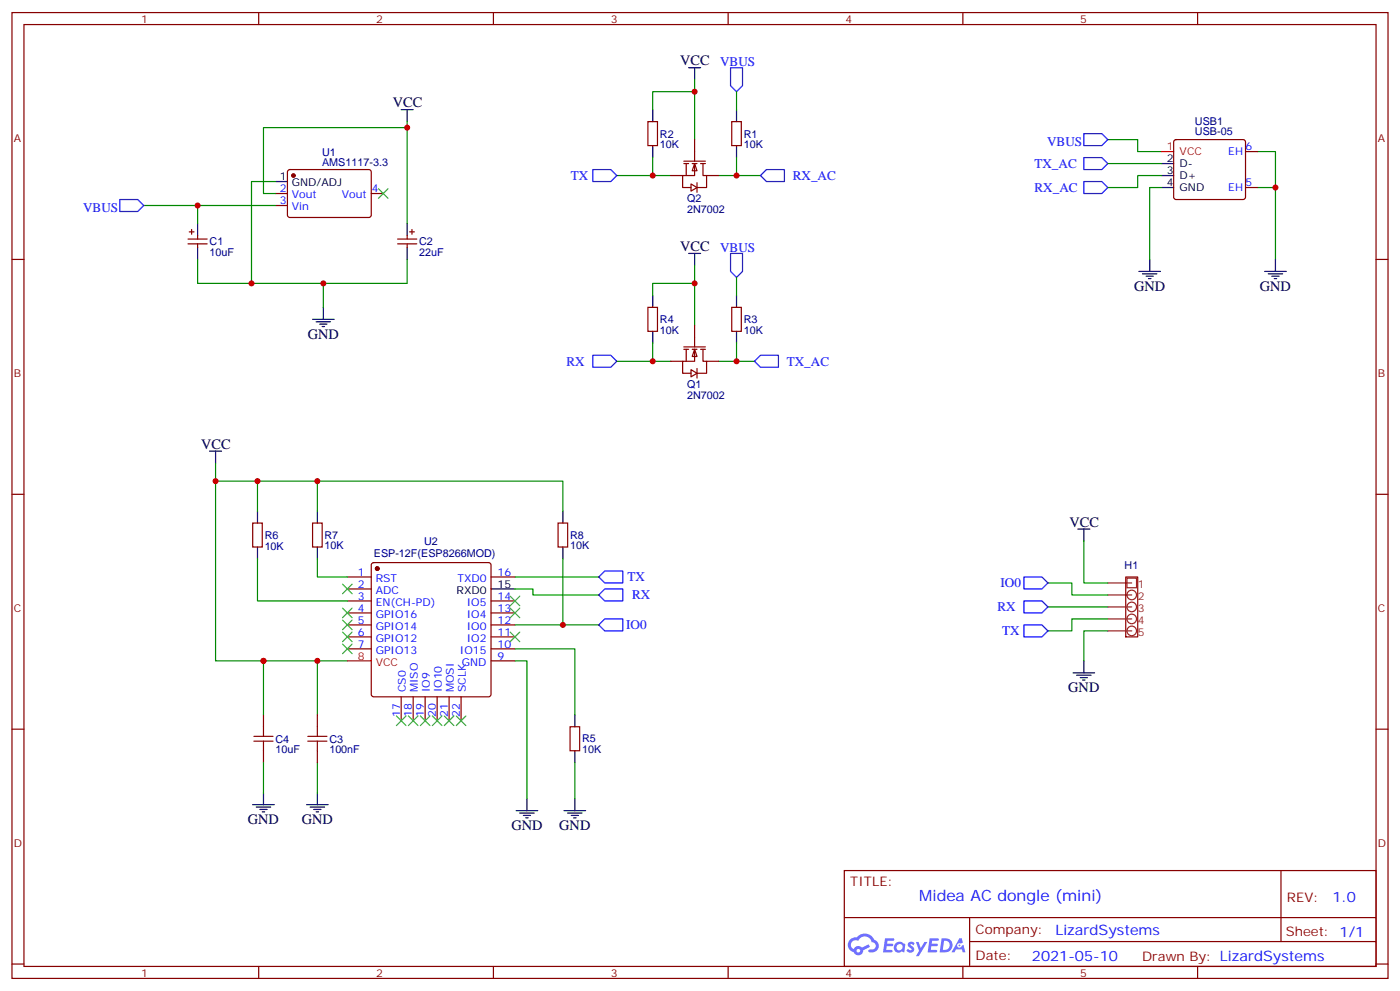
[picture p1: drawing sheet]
<svg xmlns="http://www.w3.org/2000/svg" width="412mm" height="292mm" viewBox="0 0 412 292" stroke-linecap="round" stroke-linejoin="round" font-family="sans-serif">
<g fill="none" stroke="#870000" stroke-width=".35">
<path d="M3.5 3.7h405.4v284.3h-405.4zM7.1 7.2h398.2v277.3h-398.2zM76.2 3.7v3.5M145.3 3.7v3.5M214.5 3.7v3.5M283.6 3.7v3.5M352.8 3.7v3.5M3.5 76.4h3.6M405.3 76.4h3.6M3.5 145.5h3.6M405.3 145.5h3.6M3.5 214.7h3.6"/>
<path d="M405.3 214.7h3.6M248.7 256.3h156.6v28.2h-156.6zM377.3 256.3v20.9M248.7 270.1h156.5M285.6 277.2h119.6M285.6 270.1v14.2M3.5 283.8h3.6M76.2 284.5v3.5M145.3 284.5v3.5M214.5 284.5v3.5M283.6 284.5v3.5M352.8 284.5v3.5"/>
<path d="M405.3 283.8h3.6"/>
</g>
<g fill="#5487ff">
<path d="M267.7 277.5a1.22 1.22 0 0 1 1.7 .2l-.4 .6a.47 .47 0 0 0-.3-.4 .47 .47 0 0 0-.5 .2l.1 .2a1.14 1.14 0 0 1 .8 1.8 1.14 1.14 0 0 1-1.9 0l-.2-.2 .5-.6 .7 .5a.29 .29 0 0 0 .3-.3 .29 .29 0 0 0-.2-.3 1.04 1.04 0 0 1-.6-1.7z"/>
<path d="M260.7 276.2h2.4l.3 .2-.2 .5-1.8 .1-.1 .8h1.5l.3 .4-.3 .4h-1.6l-.2 1.1h1.7l.2 .3-.2 .3-2.6 .1z"/>
<path d="M273.8 276.2h2.4l.3 .2-.1 .5-1.8 .1-.2 .8h1.6l.3 .4-.4 .4-1.6-.1-.1 1.1 1.7 .1 .2 .3-.2 .3-2.6 .1z"/>
<path d="M282.6 276.2h.7l.3 1.3-.6 .3a.69 .69 0 0 0-1 .3 .69 .69 0 0 0 .4 .9 .69 .69 0 0 0 .9-.6l.5-.2 .6 2.2h-.8l-.2-.9h-1.8l-.5 .9h-.8z"/>
<path d="M269.8 277.3h.8l.6 1.8 1.1-1.8h.9l-2.6 4.2h-.8l.9-1.5z"/>
<path d="M277.4 276.2l-.6 4.2h1.3a2.11 2.11 0 0 0 2.5-2.1 2.11 2.11 0 0 0-2.5-2.1zM278.1 277a1.39 1.39 0 0 1 1.7 1.4 1.39 1.39 0 0 1-1.8 1.2h-.3z"/>
<path d="M263.7 277.8a1.54 1.54 0 0 0-.1 2.2 1.54 1.54 0 0 0 2.2 .1l.6 .3 .3-2.3-.2-.3h-.4a1.49 1.49 0 0 0-2.4 0zM264 278.8a.94 .94 0 0 1 1.8 0 .94 .94 0 0 1-1.8 0z"/>
<path d="M250.4 276.6a2.18 2.18 0 0 0 1.1 3.7 1.44 1.44 0 0 0 1.6 .9 1.44 1.44 0 0 0 1.2-1.4l2-1.1-.5-.7-1.9 1a1.47 1.47 0 0 0-2.4 .4 1.39 1.39 0 0 1-.7-1.9 1.39 1.39 0 0 1 2-.5 2.12 2.12 0 0 1 2.2-1.3 2.12 2.12 0 0 1 1.9 1.7 1.14 1.14 0 0 1 1.1 1.4 1.14 1.14 0 0 1-1.7 .7 .43 .43 0 0 0-.5 .4 .43 .43 0 0 0 .4 .5 1.98 1.98 0 0 0 2.5-1.2 1.98 1.98 0 0 0-1.2-2.6 3.1 3.1 0 0 0-5.3-.6l-.9 .1zM252.3 279.9a.55 .55 0 0 1 1.1 0 .55 .55 0 0 1-1.1 0z"/>
<circle cx="282.6" cy="278.3" r=".26"/>
</g>
<g fill="none" stroke="#870000" stroke-width=".35">
<path d="M190.9 35.8h2.8v7.1h-2.8zM215.5 35.8h2.9v7.1h-2.9zM81.1 57h3.6M84.9 50.1l.5-.2 23.5 .1 .5 .6-.1 13-.6 .4h-23.6l-.4-.7v-12.7zM109.4 57h3.5M346 41.3l.4-.2h19.8l.5 .2 .2 .5v16.2l-.2 .5-.5 .2h-19.8l-.5-.2-.2-.5v-16.2zM366.9 55.2h3.5M366.9 44.6h3.5M55.4 70.4h5.6M55.4 71.8h5.6M55.7 68.3h1.4M56.4 67.6v1.4"/>
<path d="M58.2 69.3v1.1M58.2 71.8v1M81.1 60.5h3.6M117.1 70.4h5.7M117.1 71.8h5.7M119.9 69.3v1.1M119.9 71.8v1M120.6 68.3h1.5M121.4 67.6v1.4M190.9 90.5h2.8v7h-2.8zM215.5 90.5h2.9v7h-2.9zM74.4 154h2.9v7h-2.9z"/>
<path d="M92.1 154h2.8v7h-2.8zM164.4 154h2.8v7h-2.8zM102.3 169.9h7.1M102.3 173.4h7.1M102.3 176.9h7.1M109.6 165.8l.5-.2h33.8l.5 .2 .2 .5v38.1l-.2 .5-.5 .2h-33.8l-.5-.2-.2-.5v-38.1zM144.6 169.9h7.1M144.6 176.9h7.1M102.3 180.4h7.1M102.3 184h7.1M102.3 187.5h7.1M102.3 191h7.1"/>
<path d="M144.6 180.4h7.1M144.6 184h7.1M144.6 187.5h7.1M144.6 191h7.1M144.6 194.6h7.1M77.6 210.4v3.6M93.5 210.4v3.6M118.2 205.1v7.1M121.7 205.1v7.1M125.2 205.1v7.1M128.8 205.1v7.1M132.3 205.1v7.1"/>
<path d="M135.8 205.1v7.1M167.9 214h2.8v7h-2.8zM77.6 221v3.5M93.5 221v3.5"/>
</g>
<g fill="#870000" stroke="#870000" stroke-width=".35">
<circle cx="86.4" cy="51.7" r=".53"/>
<circle cx="111.1" cy="167.4" r=".53"/>
</g>
<g fill="none" stroke="#000" stroke-width=".35">
<path d="M202.8 19.9h3.6M204.6 19.9v3.6M118.2 32.3h3.5M119.9 32.3v3.5M192.3 32.3v3.5M217 32.3v3.5M81.1 53.4h3.6M192.3 42.9v3.5M217 42.9v3.5M342.2 55.2h3.5M342.2 51.7h3.5M342.2 48.2h3.5"/>
<path d="M58.2 65.8v3.5M58.2 72.8v3.6M119.9 65.8v3.5M119.9 72.8v3.6M202.8 74.6h3.6M204.6 74.6v3.5M335.5 79.9h6.3M338.7 76.4v3.5M372.5 79.9h6.4M375.7 76.4v3.5M92.1 94h6.3M93.1 94.7h4.3"/>
<path d="M94.2 95.4h2.1M94.9 96.1h.7M95.2 90.5v3.5M192.3 87v3.5M192.3 97.5v3.6M217 87v3.5M217 97.5v3.6M336.5 80.6h4.3M337.6 81.3h2.1M338.3 82h.7M373.6 80.6h4.2M374.6 81.3h2.2"/>
<path d="M375.4 82h.7M61.7 132.8h3.6M63.5 132.8v3.5M75.8 150.5v3.5M93.5 150.5v3.5M165.8 150.5v3.5M317.5 155.8h3.5M319.3 155.8v3.5M75.8 161v3.6M93.5 161v3.6M144.6 173.4h7.1M165.8 161v3.6"/>
<path d="M316.1 198.1h6.3M317.1 198.8h4.3M318.2 199.5h2.1M319.3 194.6v3.5M169.3 210.4v3.6M318.9 200.2h.7M74.4 236.9h6.4M75.5 237.6h4.2M76.6 238.3h2.1M77.3 239h.7M77.6 233.4v3.5M90.3 236.9h6.4"/>
<path d="M91.4 237.6h4.2M92.4 238.3h2.1M93.1 239h.7M93.5 233.4v3.5M152 238.7h6.4M153.1 239.4h4.2M155.2 235.1v3.6M166.2 238.7h6.3M167.2 239.4h4.2M169.3 221v3.5M169.3 235.1v3.6M154.2 240.1h2.1"/>
<path d="M154.9 240.8h.7M168.3 240.1h2.1M169 240.8h.7"/>
</g>
<g fill="none" stroke="#008700" stroke-width=".35">
<path d="M119.9 37.6h-42.3v19.4h3.5M119.9 35.8v30M204.6 27h-12.3v5.3M204.6 23.5v17.6M217 27v5.3M81.1 53.4h-7v30h-15.9v-7M181.7 51.7h15.9M192.3 46.4v5.3M211.7 51.7h12.3M217 46.4v5.3M326.3 41.1h8.8v3.5h7.1M326.3 48.2h15.9"/>
<path d="M342.2 51.7h-7.1v3.5h-8.8M342.2 55.2h-3.5v21.2M370.4 44.6h5.3v31.8M370.4 55.2h5.3M42.3 60.5h15.9v5.3M58.2 60.5h22.9M119.9 76.4v7h-45.8M204.6 78.1v17.7M95.2 83.4v7.1M204.6 83.4h-12.3v3.6M217 81.7v5.3M181.7 106.4h15.9"/>
<path d="M192.3 101.1v5.3M211.7 106.4h10.5M217 101.1v5.3M63.5 136.3v58.3h38.8M63.5 141.6h12.3v8.9M75.8 141.6h17.7v8.9M93.5 141.6h72.3v8.9M319.3 159.3v12.3h7M75.8 164.6v12.3h26.5M93.5 164.6v5.3h8.8M151.7 173.4h5.3v1.8h19.4M151.7 169.9h24.7"/>
<path d="M165.8 164.6v19.4M308.7 171.6h7v3.6h10.6M308.7 178.7h17.6M77.6 194.6v15.8M93.5 194.6v15.8M151.7 194.6h3.5v40.5M151.7 191h17.6v19.4M151.7 184h24.7M326.3 185.7h-7v8.9M326.3 182.2h-10.6v3.5h-7M77.6 224.5v8.9M93.5 224.5v8.9"/>
<path d="M169.3 224.5v10.6"/>
</g>
<path d="M342.2 44.6h3.5M102.3 194.6h7.1" fill="none" stroke="#f00" stroke-width=".35"/>
<g fill="none" stroke="#3c3" stroke-width=".35">
<path d="M111.5 55.6l2.8 2.8M114.3 55.6l-2.8 2.8M100.9 172l2.8 2.8M100.9 179l2.8 2.9M103.7 172l-2.8 2.8M103.7 179l-2.8 2.9M150.3 175.5l2.8 2.8M150.3 179l2.8 2.9M153.1 175.5l-2.8 2.8M153.1 179l-2.8 2.9M100.9 182.6l2.8 2.8M100.9 186.1l2.8 2.8"/>
<path d="M100.9 189.6l2.8 2.8M103.7 182.6l-2.8 2.8M103.7 186.1l-2.8 2.8M103.7 189.6l-2.8 2.8M150.3 186.1l2.8 2.8M153.1 186.1l-2.8 2.8M116.8 210.8l2.8 2.8M119.6 210.8l-2.8 2.8M120.3 210.8l2.8 2.8M123.1 210.8l-2.8 2.8M123.8 210.8l2.8 2.8M126.6 210.8l-2.8 2.8"/>
<path d="M127.4 210.8l2.8 2.8M130.2 210.8l-2.8 2.8M130.9 210.8l2.8 2.8M133.7 210.8l-2.8 2.8M134.4 210.8l2.8 2.8M137.2 210.8l-2.8 2.8"/>
</g>
<g fill="none" stroke="#00f" stroke-width=".35">
<path d="M215.2 19.9h3.5v5.3l-1.7 1.8-1.8-1.8zM319.3 39.3h5.3l1.7 1.8-1.7 1.8h-5.3zM35.3 58.7h5.3l1.7 1.8-1.7 1.8h-5.3zM174.6 49.9h5.3l1.8 1.8-1.8 1.7h-5.3zM224 51.7l1.8-1.8h5.3v3.5h-5.3zM319.3 53.4h5.3l1.7 1.8-1.7 1.8h-5.3zM319.3 46.4h5.3l1.7 1.8-1.7 1.7h-5.3zM215.2 74.6h3.5v5.3l-1.7 1.8-1.8-1.8zM174.6 104.6h5.3l1.8 1.8-1.8 1.7h-5.3zM222.2 106.4l1.8-1.8h5.3v3.5h-5.3zM176.4 169.9l1.8-1.8h5.2v3.5h-5.2zM176.4 175.2l1.8-1.8h5.2v3.5h-5.2z"/>
<path d="M176.4 184l1.8-1.8h5.2v3.5h-5.2z"/>
</g>
<path d="M74.8 218.2h5.6M74.8 216.8h5.6M77.6 214v2.8M77.6 218.2v2.8M90.7 218.2h5.6M90.7 216.8h5.6M93.5 214v2.8M93.5 218.2v2.8" fill="none" stroke="#a10000" stroke-width=".35"/>
<g fill="none" stroke="#8c2424" stroke-width=".35">
<path d="M326.3 171.6h7.1M326.3 175.2h7.1M326.3 178.7h7.1M332 170.2h2.8v2.8h-2.8zM326.3 182.2h7.1M326.3 185.7h7.1"/>
<circle cx="333.4" cy="175.2" r="1.41"/>
<circle cx="333.4" cy="178.7" r="1.41"/>
<circle cx="333.4" cy="182.2" r="1.41"/>
<circle cx="333.4" cy="185.7" r="1.41"/>
</g>
<path d="M331.6 169.9h3.5v17.6h-3.5z" fill="none" stroke="#900" stroke-width=".35"/>
<g fill="#fff" stroke="#870000" stroke-width=".35">
<path d="M204.6 102.8l.7 2.2h-1.4z"/>
<path d="M203.6 108.8l1.7 1.1-1.7 1z"/>
</g>
<path d="M204.6 95.8v6.3M197.6 106.4h3.5M201.4 102.1h6.4M201.4 102.8h1.4M202.1 102.8v3.6M203.9 102.8h1.4M204.6 102.8v3.6h-3.5v3.5h2.5M205.3 108.5v2.8M206.4 102.8h1.4M207.1 102.8v3.6h1v3.5h-2.8M208.1 106.4h3.6" fill="none" stroke="#870000" stroke-width=".35"/>
<g fill="#fff" stroke="#870000" stroke-width=".35">
<path d="M204.6 48.2l.7 2.1h-1.4z"/>
<path d="M203.6 54.2l1.7 1-1.7 1.1z"/>
</g>
<path d="M197.6 51.7h3.5M201.4 47.4h6.4M201.4 48.2h1.4M202.1 48.2v3.5M203.9 48.2h1.4M204.6 48.2v3.5h-3.5v3.5h2.5M204.6 41.1v6.3M205.3 53.8v2.8M206.4 48.2h1.4M207.1 48.2v3.5h1v3.5h-2.8M208.1 51.7h3.6" fill="none" stroke="#870000" stroke-width=".35"/>
<path d="M301.6 169.9h5.3l1.8 1.7-1.8 1.8h-5.3zM301.6 176.9h5.3l1.8 1.8-1.8 1.7h-5.3zM301.6 184h5.3l1.8 1.7-1.8 1.8h-5.3z" fill="none" stroke="#00f" stroke-width=".35"/>
<g fill="#c00">
<circle cx="93.5" cy="194.6" r=".88"/>
<circle cx="74.1" cy="83.4" r=".88"/>
<circle cx="95.3" cy="83.4" r=".88"/>
<circle cx="58.2" cy="60.5" r=".88"/>
<circle cx="375.7" cy="55.2" r=".88"/>
<circle cx="77.6" cy="194.6" r=".88"/>
<circle cx="119.9" cy="37.6" r=".88"/>
<circle cx="217" cy="51.7" r=".88"/>
<circle cx="192.3" cy="51.7" r=".88"/>
<circle cx="204.6" cy="27" r=".88"/>
<circle cx="217" cy="106.4" r=".88"/>
<circle cx="192.3" cy="106.4" r=".88"/>
<circle cx="204.6" cy="83.4" r=".88"/>
<circle cx="63.5" cy="141.6" r=".88"/>
<circle cx="75.8" cy="141.6" r=".88"/>
<circle cx="165.8" cy="184" r=".88"/>
<circle cx="93.5" cy="141.6" r=".88"/>
</g>
<text font-size="4.6" fill="#00f" x="270.8" y="265.3">Midea AC dongle (mini)</text>
<g font-size="4.2">
<text x="200.4" y="19.2">VCC</text>
<text x="115.7" y="31.6">VCC</text>
<text x="200.4" y="73.9">VCC</text>
<text x="334.1" y="85.5">GND</text>
<text x="371.1" y="85.5">GND</text>
<text x="90.7" y="99.7">GND</text>
<text x="59.3" y="132.1">VCC</text>
<text x="315" y="155">VCC</text>
<text x="314.7" y="203.7">GND</text>
<text x="73" y="242.5">GND</text>
<text x="88.9" y="242.5">GND</text>
<text x="150.6" y="244.3">GND</text>
<text x="164.7" y="244.3">GND</text>
</g>
<g font-size="4.2" fill="#00f">
<text x="392.5" y="265.6">1.0</text>
<text x="310.9" y="275.1">LizardSystems</text>
<text x="304" y="282.9">2021-05-10</text>
</g>
<g font-size="3.9" fill="#00f">
<text x="212.1" y="19.4">VBUS</text>
<text x="308.5" y="42.9">VBUS</text>
<text x="168.2" y="52.9">TX</text>
<text x="233.5" y="52.9">RX_AC</text>
<text x="304.7" y="49.4">TX_AC</text>
<text x="304.7" y="56.5">RX_AC</text>
<text x="24.5" y="62.3">VBUS</text>
<text x="212.1" y="74.1">VBUS</text>
<text x="166.8" y="107.6">RX</text>
<text x="231.8" y="107.6">TX_AC</text>
<text x="184.8" y="171.1">TX</text>
<text x="294.7" y="172.8">IO0</text>
<text x="186.2" y="176.4">RX</text>
<text x="293.8" y="179.9">RX</text>
<text x="184.5" y="185.3">IO0</text>
<text x="295.2" y="187">TX</text>
</g>
<g font-size="3.9" fill="#800">
<text x="250.5" y="260.9">TITLE:</text>
<text x="379.1" y="265.6">REV:</text>
<text x="287.4" y="275.1">Company:</text>
<text x="378.7" y="275.7">Sheet: 1/1</text>
<text x="287.4" y="282.8">Date:</text>
<text x="336.4" y="282.8">Drawn By: LizardSystems</text>
</g>
<g font-size="3.2" fill="#800">
<text x="41.6" y="6.7">1</text>
<text x="110.8" y="6.7">2</text>
<text x="179.9" y="6.7">3</text>
<text x="249.1" y="6.7">4</text>
<text x="318.2" y="6.7">5</text>
<text x="4.1" y="41.8">A</text>
<text x="405.9" y="41.8">A</text>
<text x="4.1" y="110.9">B</text>
<text x="405.9" y="110.9">B</text>
<text x="4.1" y="180.1">C</text>
<text x="405.9" y="180.1">C</text>
<text x="4.1" y="249.2">D</text>
<text x="405.9" y="249.2">D</text>
<text x="41.6" y="287.5">1</text>
<text x="110.8" y="287.5">2</text>
<text x="179.9" y="287.5">3</text>
<text x="249.1" y="287.5">4</text>
<text x="318.2" y="287.5">5</text>
</g>
<g font-size="3.2" fill="#000080">
<text x="194.4" y="40.5">R2</text>
<text x="219.1" y="40.5">R1</text>
<text x="352" y="39.9">USB-05</text>
<text x="352" y="36.7">USB1</text>
<text x="94.9" y="45.8">U1</text>
<text x="194.4" y="43.7">10K</text>
<text x="219.1" y="43.7">10K</text>
<text x="94.9" y="48.7">AMS1117-3.3</text>
<text x="202.4" y="59.6">Q2</text>
<text x="202.4" y="62.8">2N7002</text>
<text x="61.7" y="75.4">10uF</text>
<text x="61.7" y="72.2">C1</text>
<text x="123.5" y="75.4">22uF</text>
<text x="123.5" y="72.3">C2</text>
<text x="194.4" y="95.2">R4</text>
<text x="219.1" y="95.2">R3</text>
<text x="194.4" y="98.3">10K</text>
<text x="219.1" y="98.3">10K</text>
<text x="202.4" y="117.5">2N7002</text>
<text x="202.4" y="114.3">Q1</text>
<text x="78" y="161.9">10K</text>
<text x="78" y="158.6">R6</text>
<text x="95.6" y="161.7">10K</text>
<text x="95.6" y="158.6">R7</text>
<text x="124.9" y="160.4">U2</text>
<text x="167.9" y="161.7">10K</text>
<text x="167.9" y="158.6">R8</text>
<text x="110.1" y="163.9">ESP-12F(ESP8266MOD)</text>
<text x="331.3" y="167.4">H1</text>
<text x="81.1" y="221.8">10uF</text>
<text x="81.1" y="218.7">C4</text>
<text x="97" y="221.8">100nF</text>
<text x="97" y="218.7">C3</text>
<text x="171.4" y="221.7">10K</text>
<text x="171.4" y="218.5">R5</text>
</g>
<g font-size="3.2">
<text x="343.7" y="47.8">2</text>
<text x="82.5" y="53.1">1</text>
<text x="343.7" y="51.3">3</text>
<text x="347.5" y="52.7">D+</text>
<text x="347.5" y="49.2">D-</text>
<text x="86" y="54.9">GND/ADJ</text>
<text x="343.7" y="54.9">4</text>
<text x="347.5" y="56.3">GND</text>
<text x="146.6" y="173">15</text>
<text x="134.5" y="174.8">RXD0</text>
</g>
<g font-size="3.2" fill="#f00">
<text x="343.7" y="44.3">1</text>
<text x="347.5" y="45.7">VCC</text>
<text x="105.4" y="194.2">8</text>
<text x="110.7" y="196">VCC</text>
</g>
<g font-size="3.2" fill="#00f">
<text x="361.8" y="45.7">EH</text>
<text x="366.9" y="44.3">6</text>
<text x="82.5" y="56.6">2</text>
<text x="86" y="58.4">Vout</text>
<text x="100.7" y="58.4">Vout</text>
<text x="109.5" y="56.6">4</text>
<text x="361.8" y="56.3">EH</text>
<text x="366.9" y="54.9">5</text>
<text x="82.5" y="60.1">3</text>
<text x="86" y="61.9">Vin</text>
<text x="105.4" y="169.5">1</text>
<text x="105.4" y="173">2</text>
<text x="110.7" y="171.3">RST</text>
<text x="134.7" y="171.3">TXD0</text>
<text x="146.6" y="169.5">16</text>
<text x="105.4" y="176.6">3</text>
<text x="110.7" y="174.8">ADC</text>
<text x="110.7" y="178.3">EN(CH-PD)</text>
<text x="137.5" y="178.3">IO5</text>
<text x="146.6" y="176.6">14</text>
<text x="105.4" y="180.1">4</text>
<text x="105.4" y="183.6">5</text>
<text x="110.7" y="181.9">GPIO16</text>
<text x="110.7" y="185.4">GPIO14</text>
<text x="137.5" y="185.4">IO0</text>
<text x="137.5" y="181.9">IO4</text>
<text x="146.6" y="183.6">12</text>
<text x="146.6" y="180.1">13</text>
<text x="105.4" y="187.1">6</text>
<text x="105.4" y="190.7">7</text>
<text x="110.7" y="188.9">GPIO12</text>
<text x="137.5" y="188.9">IO2</text>
<text x="146.6" y="190.7">10</text>
<text x="146.6" y="187.1">11</text>
<text x="110.7" y="192.4">GPIO13</text>
<text x="135.5" y="192.4">IO15</text>
<text x="136.1" y="196">GND</text>
<text x="146.6" y="194.2">9</text>
<text x="119.6" y="203.8" transform="rotate(-90 119.6 203.8)">CS0</text>
<text x="123.1" y="203.8" transform="rotate(-90 123.1 203.8)">MISO</text>
<text x="126.6" y="203.8" transform="rotate(-90 126.6 203.8)">IO9</text>
<text x="130.2" y="203.8" transform="rotate(-90 130.2 203.8)">IO10</text>
<text x="133.7" y="203.8" transform="rotate(-90 133.7 203.8)">MOSI</text>
<text x="137.2" y="203.8" transform="rotate(-90 137.2 203.8)">SCLK</text>
<text x="117.8" y="211.1" transform="rotate(-90 117.8 211.1)">17</text>
<text x="121.4" y="211.1" transform="rotate(-90 121.4 211.1)">18</text>
<text x="124.9" y="211.1" transform="rotate(-90 124.9 211.1)">19</text>
<text x="128.4" y="211.1" transform="rotate(-90 128.4 211.1)">20</text>
<text x="131.9" y="211.1" transform="rotate(-90 131.9 211.1)">21</text>
<text x="135.5" y="211.1" transform="rotate(-90 135.5 211.1)">22</text>
</g>
<g font-size="3.2" fill="#8d2323">
<text x="335.1" y="173">1</text>
<text x="335.1" y="176.6">2</text>
<text x="335.1" y="180.1">3</text>
<text x="335.1" y="183.6">4</text>
<text x="335.1" y="187.1">5</text>
</g>
</svg>
